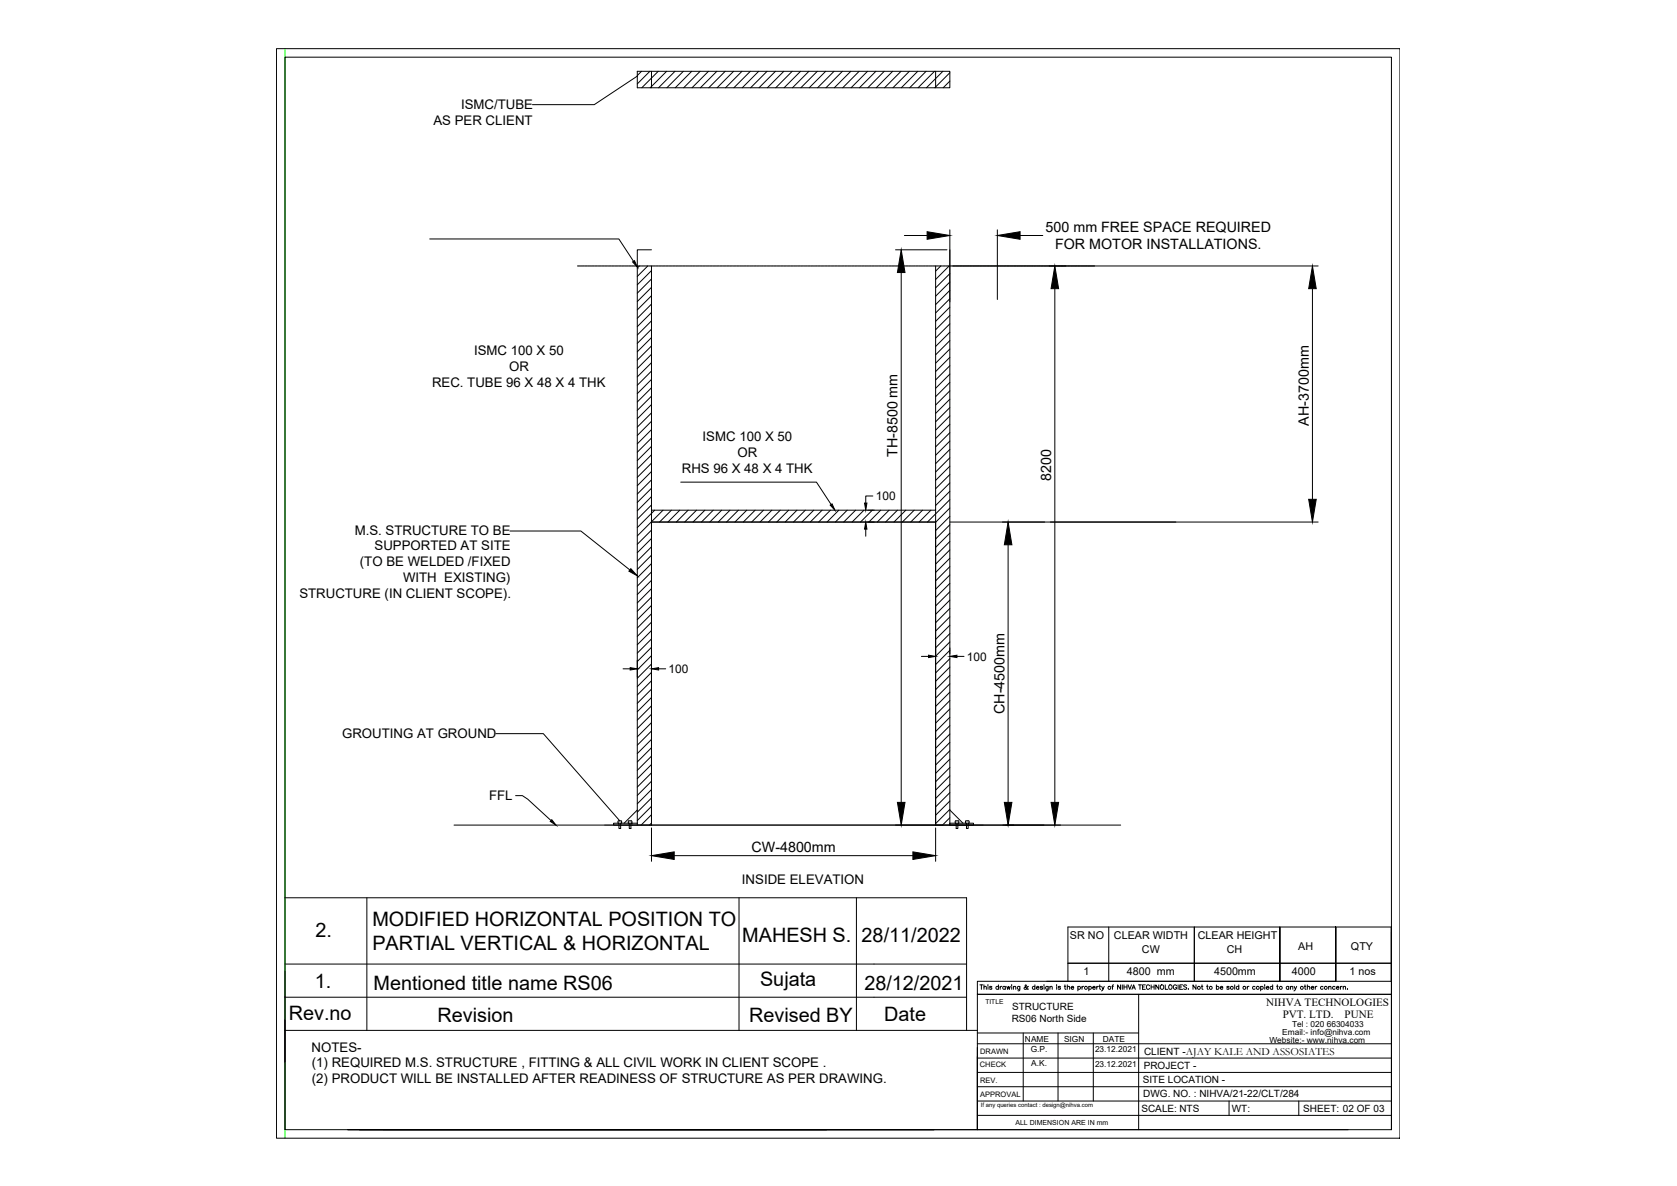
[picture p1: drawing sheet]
<svg xmlns="http://www.w3.org/2000/svg" width="594mm" height="420mm" viewBox="0 0 594 420" stroke-linecap="round" stroke-linejoin="round" font-family="sans-serif">
<!-- layer: 0 -->
<path d="M101 17.2v386" fill="none" stroke="#0f0" stroke-width=".35"/>
<!-- layer: at_Rect -->
<path d="M230.8 292.3v-107.4h100.6v107.4" fill="none" stroke="#000" stroke-width=".35"/>
<!-- layer: 0 -->
<path d="M230.8 292.3h100.6" fill="none" stroke="#a6a6a6" stroke-width=".35"/>
<g fill="none" stroke="#000" stroke-width=".35">
<path d="M97.9 17.2h398v386h-398zM101 20.3h391.9v379.9h-391.9zM225.7 27l-15.2 10.1h-21.9M225.8 25.3h110.7v5.8h-110.7zM227.3 25.3l-1.5 1.5M230.2 25.3l-4.4 4.4M230.8 25.3v5.8M233.2 25.3l-5.8 5.8M236.2 25.3l-5.9 5.8M239.1 25.3l-5.8 5.8M242.1 25.3l-5.9 5.8M245 25.3l-5.8 5.8"/>
<path d="M248 25.3l-5.8 5.8M251 25.3l-5.9 5.8M253.9 25.3l-5.8 5.8M256.9 25.3l-5.8 5.8M259.9 25.3l-5.9 5.8M262.8 25.3l-5.8 5.8M265.8 25.3l-5.8 5.8M268.8 25.3l-5.9 5.8M271.7 25.3l-5.8 5.8M274.7 25.3l-5.8 5.8M277.7 25.3l-5.9 5.8M280.6 25.3l-5.8 5.8"/>
<path d="M283.6 25.3l-5.8 5.8M286.6 25.3l-5.9 5.8M289.5 25.3l-5.8 5.8M292.5 25.3l-5.8 5.8M295.5 25.3l-5.9 5.8M298.4 25.3l-5.8 5.8M301.4 25.3l-5.8 5.8M304.4 25.3l-5.9 5.8M307.3 25.3l-5.8 5.8M310.3 25.3l-5.8 5.8M313.3 25.3l-5.9 5.8M316.2 25.3l-5.8 5.8"/>
<path d="M319.2 25.3l-5.8 5.8M322.2 25.3l-5.9 5.8M325.1 25.3l-5.8 5.8M328.1 25.3l-5.9 5.8M331.1 25.3l-5.9 5.8M331.4 25.3v5.8M334 25.3l-5.8 5.8M336.5 25.8l-5.4 5.3M336.5 28.7l-2.4 2.4M152.2 84.7h67l5.2 7.9M204.6 94.2h.2M204.9 94.2h.4"/>
<path d="M205.4 94.2h.4M205.9 94.2h.4M206.4 94.2h.4M206.9 94.2h.4M207.4 94.2h.4M207.9 94.2h.4M208.4 94.2h.4M208.9 94.2h.4M209.4 94.2h.4M209.9 94.2h.4M210.4 94.2h.4M210.9 94.2h.4"/>
<path d="M211.4 94.2h.4M211.9 94.2h.4M212.4 94.2h.4M212.9 94.2h.4M213.4 94.2h.4M213.9 94.2h.4M214.4 94.2h.4M214.9 94.2h.4M215.4 94.2h.4M215.9 94.2h.4M216.4 94.2h.4M216.9 94.2h.4"/>
<path d="M217.5 94.2h.4M218 94.2h.4M218.5 94.2h.4M219 94.2h.4M219.5 94.2h.4M220 94.2h.4M220.5 94.2h.4M221 94.2h.4M221.5 94.2h.4M222 94.2h.4M222.5 94.2h.4M223 94.2h.4"/>
<path d="M223.5 94.2h.4M224 94.2h.4M224.5 94.2h.4M225 94.2h.4M225.5 94.2h.4M226 94.2h.4M226.9 94.2h-.4l-.7 .8M227 94.2h.4M227.5 94.2h.4M228 94.2h.4M228.5 94.2h.4M229 94.2h.5l-3.7 3.7"/>
<path d="M229.5 94.2h.4M230 94.2h.4M230.5 94.2h.4M230.8 88.5h-5v203.1M230.8 94.2v86.5h100.6v-86.5M230.8 95.9l-5 5M230.8 98.8l-5 5.1M231 94.2h.4M231.5 94.2h.5M232 94.2h.4M232.6 94.2h.4M233.1 94.2h.4"/>
<path d="M233.6 94.2h.4M234.1 94.2h.4M234.6 94.2h.4M235.1 94.2h.4M235.6 94.2h.4M236.1 94.2h.4M236.6 94.2h.4M237.1 94.2h.4M237.6 94.2h.4M238.1 94.2h.4M238.6 94.2h.4M239.1 94.2h.4"/>
<path d="M239.6 94.2h.4M240.1 94.2h.4M240.6 94.2h.4M241.1 94.2h.4M241.6 94.2h.4M242.1 94.2h.4M242.6 94.2h.4M243.1 94.2h.4M243.6 94.2h.4M244.1 94.2h.4M244.6 94.2h.4M245.1 94.2h.4"/>
<path d="M245.6 94.2h.4M246.1 94.2h.4M246.6 94.2h.4M247.1 94.2h.5M247.6 94.2h.4M248.2 94.2h.4M248.7 94.2h.4M249.2 94.2h.4M249.7 94.2h.4M250.2 94.2h.4M250.7 94.2h.4M251.2 94.2h.4"/>
<path d="M251.7 94.2h.4M252.2 94.2h.4M252.7 94.2h.4M253.2 94.2h.4M253.7 94.2h.4M254.2 94.2h.4M254.7 94.2h.4M255.2 94.2h.4M255.7 94.2h.4M256.2 94.2h.4M256.7 94.2h.4M257.2 94.2h.4"/>
<path d="M257.7 94.2h.4M258.2 94.2h.4M258.7 94.2h.4M259.2 94.2h.4M259.7 94.2h.4M260.2 94.2h.4M260.7 94.2h.4M261.2 94.2h.4M261.7 94.2h.4M262.2 94.2h.4M262.7 94.2h.5M263.2 94.2h.4"/>
<path d="M263.8 94.2h.4M264.3 94.2h.4M264.8 94.2h.4M265.3 94.2h.4M265.8 94.2h.4M266.3 94.2h.4M266.8 94.2h.4M267.3 94.2h.4M267.8 94.2h.4M268.3 94.2h.4M268.8 94.2h.4M269.3 94.2h.4"/>
<path d="M269.8 94.2h.4M270.3 94.2h.4M270.8 94.2h.4M271.3 94.2h.4M271.8 94.2h.4M272.3 94.2h.4M272.8 94.2h.4M273.3 94.2h.4M273.8 94.2h.4M274.3 94.2h.4M274.8 94.2h.4M275.3 94.2h.4"/>
<path d="M275.8 94.2h.4M276.3 94.2h.4M276.8 94.2h.4M277.3 94.2h.4M277.8 94.2h.5M278.3 94.2h.5M278.9 94.2h.4M279.4 94.2h.4M279.9 94.2h.4M280.4 94.2h.4M280.9 94.2h.4M281.4 94.2h.4"/>
<path d="M281.9 94.2h.4M282.4 94.2h.4M282.9 94.2h.4M283.4 94.2h.4M283.9 94.2h.4M284.4 94.2h.4M284.9 94.2h.4M285.4 94.2h.4M285.9 94.2h.4M286.4 94.2h.4M286.9 94.2h.4M287.4 94.2h.4"/>
<path d="M287.9 94.2h.4M288.4 94.2h.4M288.9 94.2h.4M289.4 94.2h.4M289.9 94.2h.4M290.4 94.2h.4M290.9 94.2h.4M291.4 94.2h.4M291.9 94.2h.4M292.4 94.2h.4M292.9 94.2h.4M293.5 94.2h.4"/>
<path d="M293.9 94.2h.5M294.5 94.2h.4M295 94.2h.4M295.5 94.2h.4M296 94.2h.4M296.5 94.2h.4M297 94.2h.4M297.5 94.2h.4M298 94.2h.4M298.5 94.2h.4M299 94.2h.4M299.5 94.2h.4"/>
<path d="M300 94.2h.4M300.5 94.2h.4M301 94.2h.4M301.5 94.2h.4M302 94.2h.4M302.5 94.2h.4M303 94.2h.4M303.5 94.2h.4M304 94.2h.4M304.5 94.2h.4M305 94.2h.4M305.5 94.2h.4"/>
<path d="M306 94.2h.4M306.5 94.2h.4M307 94.2h.4M307.5 94.2h.4M308 94.2h.4M308.5 94.2h.4M309.1 94.2h.4M309.5 94.2h.5M310.1 94.2h.4M310.6 94.2h.4M311.1 94.2h.4M311.6 94.2h.4"/>
<path d="M312.1 94.2h.4M312.6 94.2h.4M313.1 94.2h.4M313.6 94.2h.4M314.1 94.2h.4M314.6 94.2h.4M315.1 94.2h.4M315.6 94.2h.4M316.1 94.2h.4M316.6 94.2h.4M317.1 94.2h.4M317.2 88.5h18.3"/>
<path d="M317.6 94.2h.4M318.1 94.2h.4M318.6 94.2h.4M319.1 94.2h.4M319.3 96.6v187.7M319.6 94.2h.4M320.1 94.2h.4M320.4 83.4h8M320.6 94.2h.4M321.1 94.2h.4M321.6 94.2h.4M322.1 94.2h.4"/>
<path d="M322.6 94.2h.4M323.1 94.2h.4M323.6 94.2h.4M324.1 94.2h.5M324.7 94.2h.4M325.2 94.2h.4M325.7 94.2h.4M326.2 94.2h.4M326.7 94.2h.4M327.2 94.2h.4M327.7 94.2h.4M328.2 94.2h.4"/>
<path d="M328.7 94.2h.4M329.2 94.2h.4M329.7 94.2h.4M330.2 94.2h.4M330.7 94.2h.4M331.2 94.2h.4M331.7 94.2h.4M332.2 94.2h.4M332.7 94.2h.4M333.2 94.2h.4M333.3 94.2l-1.9 1.8M333.7 94.2h.4"/>
<path d="M334.2 94.2h.4M334.7 94.2h.4M335.2 94.2h.4M335.7 94.2h.4M336.5 81.4v210.9h8.4v-.7h-8.4M336.5 96.9l-5.1 5.1M336.5 99.9l-5.1 5M336.6 94.2h-.4l-4.8 4.8M336.7 94.2h.4M337.2 94.2h129.8M353.3 81.4v24.7M361.4 83.4h8"/>
<path d="M230.8 101.8l-5 5M230.8 104.8l-5 5M230.8 107.7l-5 5.1M230.8 110.7l-5 5M230.8 113.7l-5 5M230.8 116.6l-5 5.1M230.8 119.6l-5 5M336.5 102.9l-5.1 5M336.5 105.8l-5.1 5.1M336.5 108.8l-5.1 5M336.5 111.8l-5.1 5M336.5 114.7l-5.1 5.1"/>
<path d="M336.5 117.7l-5.1 5M373.7 102.3v182M464.9 102.3v74.6M230.8 122.6l-5 5M230.8 125.5l-5 5.1M230.8 128.5l-5 5M230.8 131.5l-5 5M230.8 134.4l-5 5.1M230.8 137.4l-5 5M336.5 120.7l-5.1 5M336.5 123.6l-5.1 5.1M336.5 126.6l-5.1 5"/>
<path d="M336.5 129.6l-5.1 5M336.5 132.5l-5.1 5.1M336.5 135.5l-5.1 5M336.5 138.5l-5.1 5M230.8 140.3l-5 5.1M230.8 143.3l-5 5M230.8 146.3l-5 5M230.8 149.2l-5 5.1M230.8 152.2l-5 5M230.8 155.2l-5 5M230.8 158.1l-5 5.1M336.5 141.4l-5.1 5.1"/>
<path d="M336.5 144.4l-5.1 5M336.5 147.4l-5.1 5M336.5 150.3l-5.1 5.1M336.5 153.3l-5.1 5M336.5 156.3l-5.1 5M336.5 159.2l-5.1 5.1M230.8 161.1l-5 5M230.8 164.1l-5 5M230.8 167l-5 5.1M230.8 170l-5 5M230.8 173l-5 5M230.8 175.9l-5 5.1"/>
<path d="M230.8 178.9l-5 5M241.1 170.8h48.1l5.2 7.9M309.2 175.7h-2.5v2.5M336.5 177l-8 7.9M336.5 162.2l-5.1 5M336.5 165.2l-5.1 5M336.5 168.1l-5.1 5M336.5 171.1l-5.1 5M336.5 174l-5.1 5.1M336.5 180l-5.1 5M180.6 188.1h25.2l17.3 13.8M230.8 180.7v111.6"/>
<path d="M230.8 187.8l-5 5M230.8 190.8l-5 5M230.8 193.7l-5 5.1M230.8 196.7l-5 5M230.8 199.7l-5 5M231.9 180.7l-6.1 6.2M234.9 180.7l-9.1 9.2M237.8 180.7l-4.2 4.2M240.8 180.7l-4.2 4.2M243.8 180.7l-4.2 4.2M246.7 180.7l-4.2 4.2M249.7 180.7l-4.2 4.2"/>
<path d="M252.7 180.7l-4.2 4.2M255.6 180.7l-4.2 4.2M258.6 180.7l-4.2 4.2M261.6 180.7l-4.2 4.2M264.5 180.7l-4.2 4.2M267.5 180.7l-4.2 4.2M270.5 180.7l-4.2 4.2M273.4 180.7l-4.2 4.2M276.4 180.7l-4.2 4.2M279.4 180.7l-4.2 4.2M282.3 180.7l-4.2 4.2M285.3 180.7l-4.2 4.2"/>
<path d="M288.3 180.7l-4.2 4.2M291.2 180.7l-4.2 4.2M294.2 180.7l-4.2 4.2M297.2 180.7l-4.2 4.2M300.1 180.7l-4.2 4.2M303.1 180.7l-4.2 4.2M306.1 180.7l-4.2 4.2M306.7 187.5v2.5M307.4 184.9h2.3M307.4 180.7h2.3M309 180.7l-4.2 4.2M312 180.7l-4.2 4.2"/>
<path d="M315 180.7l-4.2 4.2M317.9 180.7l-4.2 4.2M320.9 180.7l-4.2 4.2M323.8 180.7l-4.1 4.2M326.8 180.7l-4.2 4.2M329.8 180.7l-4.2 4.2M331.4 180.7v111.6M336.5 182.9l-5.1 5.1M336.5 185.9l-5.1 5M336.5 188.9l-5.1 5M336.5 191.8l-5.1 5.1M336.5 194.8l-5.1 5"/>
<path d="M336.5 197.8l-5.1 5M336.5 184.9h130.5M357.1 193v91.3M230.8 202.6l-5 5.1M230.8 205.6l-5 5M230.8 208.6l-5 5M230.8 211.5l-5 5.1M230.8 214.5l-5 5M230.8 217.5l-5 5M336.5 200.7l-5.1 5.1M336.5 203.7l-5.1 5M336.5 206.7l-5.1 5"/>
<path d="M336.5 209.6l-5.1 5.1M336.5 212.6l-5.1 5M336.5 215.6l-5.1 5M336.5 218.5l-5.1 5.1M220.7 236.9h2.5M225.8 233.9v6.1M230.8 220.4l-5 5.1M230.8 223.4l-5 5M230.8 226.4l-5 5M230.8 229.3l-5 5M230.8 232.3l-5 5M230.8 235.2l-5 5.1"/>
<path d="M230.8 238.2l-5 5M233.3 236.9h2.5M326.4 232.5h2.5M336.5 221.5l-5.1 5M336.5 224.5l-5.1 5M336.5 227.4l-5.1 5.1M336.5 230.4l-5.1 5M336.5 233.4l-5.1 5M336.5 236.3l-5.1 5.1M336.5 239.3l-5.1 5M339 232.5h2.5M175.6 259.9h16.9l27.1 30.9"/>
<path d="M230.8 241.2l-5 5M230.8 244.1l-5 5.1M230.8 247.1l-5 5M230.8 250.1l-5 5M230.8 253l-5 5.1M230.8 256l-5 5M230.8 259l-5 5M336.5 242.3l-5.1 5M336.5 245.2l-5.1 5.1M336.5 248.2l-5.1 5M336.5 251.2l-5.1 5M336.5 254.1l-5.1 5"/>
<path d="M336.5 257.1l-5.1 5M230.8 261.9l-5 5.1M230.8 264.9l-5 5M230.8 267.9l-5 5M230.8 270.8l-5 5.1M230.8 273.8l-5 5M230.8 276.8l-5 5M230.8 279.7l-5 5.1M336.5 260l-5.1 5.1M336.5 263l-5.1 5M336.5 266l-5.1 5M336.5 268.9l-5.1 5.1"/>
<path d="M336.5 271.9l-5.1 5M336.5 274.9l-5.1 5M336.5 277.8l-5.1 5.1M160.8 292.3h236.2M182.6 281.9h2.5l1.8 1.2 8.3 7.6M218.9 291h1.3v.6h-.3v1.9h-.6v-1.9h-.4zM222.6 291h1.3v.6h-.4v1.9h-.6v-1.9h-.3zM225.8 291.6h-8.4v.7h6.7M225.8 291.6v.7M225.8 287l-4.7 4.6M230.8 293.3v11.8M230.8 282.7l-5 5"/>
<path d="M230.8 285.7l-5 5M230.8 288.6l-3.7 3.7M230.8 291.6l-.7 .7M331.4 293.3v11.8M336.5 280.8l-5.1 5M336.5 283.8l-5.1 5M336.5 286.7l-5.1 5.1M336.5 289.7l-2.6 2.6M336.5 287l4.6 4.6M338.4 291h1.3v.6h-.4v1.9h-.6v-1.9h-.3zM342 291h1.3v.6h-.3v1.9h-.6v-1.9h-.4zM101 318.1h241.4v46.9"/>
<path d="M130 318.1v46.9M238.8 303.1h84.6M261.8 318.1v46.9M303.4 318.1v46.9M392.8 328.4v19.2M423.1 328.4v19.2M473.2 328.4v19.2zM492.9 328.4v19.2zM101 344v56.2M101 353.3h241.4M101 341.5h241.4M347.1 348.9h1.1"/>
<path d="M347.7 348.9v1.6M348.6 349.7l.4-.3 .3 .1 .1 1M348.6 348.9v1.6M349.9 349h.1M350 349.5v1M351.4 349.7l-.3-.3-.6 .3 .8 .3v.4l-.8-.1M353.7 349.7a.51 .51 0 0 0-.7-.1 .51 .51 0 0 0 0 .7 .51 .51 0 0 0 .7 0M353.7 348.9v1.6M354.3 349.4v1.1M354.9 349.4l-.6 .5M356.1 349.7a.51 .51 0 0 0-.7-.1 .51 .51 0 0 0 0 .7 .51 .51 0 0 0 .7 0M356.1 349.4v1.1"/>
<path d="M356.7 349.4l.3 1.1 .3-1.1 .3 1.1 .3-1.1M358.3 349h.1M358.4 349.5v1M359 349.7l.4-.3 .4 .1v1M359 349.4v1.1M361.3 349.4l-.1 1.5h-.6M361.3 349.7a.51 .51 0 0 0-.8-.1 .51 .51 0 0 0 0 .7 .51 .51 0 0 0 .8 0M364.3 349.6l-.2-.2a.95 .95 0 0 1-1.3 .9v-.4l.8-.6-.2-.4-.2 .6 .7 .9 .4-.1M366.6 349.7a.51 .51 0 0 0-.7-.1 .51 .51 0 0 0 0 .7 .51 .51 0 0 0 .7 0M366.6 348.9v1.6M367.1 349.9h1a.51 .51 0 0 0-.6-.4 .51 .51 0 0 0-.5 .5 .51 .51 0 0 0 .5 .5l.6-.2M369.3 349.7l-.3-.3-.5 .3 .8 .3v.4l-.8-.1"/>
<path d="M369.8 349h.1M369.9 349.5v1M370.8 347.6h102.4M371.3 349.4l-.1 1.5h-.6M371.3 349.7a.51 .51 0 0 0-.7-.1 .51 .51 0 0 0 0 .7 .51 .51 0 0 0 .7 0M371.9 349.7l.4-.3 .4 .1 .1 1M371.9 349.4v1.1M374.2 349h.1M374.3 349.5v1M375.7 349.7l-.3-.3-.6 .3 .8 .3v.4l-.8-.1M377 349.4h.6M377.2 348.9v1.3l.4 .3"/>
<path d="M378.1 349.7l.4-.3 .3 .1 .1 1M378.1 348.9v1.6M378.3 347.6v-19.2h114.6v19.2M378.3 341.2h114.6M379.5 349.9h.9a.51 .51 0 0 0-.6-.4 .51 .51 0 0 0-.4 .5 .51 .51 0 0 0 .4 .5l.6-.2M381.8 349.7a.51 .51 0 0 1 .8-.1 .51 .51 0 0 1 0 .7 .51 .51 0 0 1-.8 0M381.8 349.4v1.6M383.3 349.4v1.1M383.9 349.4l-.6 .5M385.7 349.7a.51 .51 0 0 1 .8-.1 .51 .51 0 0 1 0 .7 .51 .51 0 0 1-.8 0M385.7 349.4v1.6M387.1 349.9h.9a.51 .51 0 0 0-.6-.4 .51 .51 0 0 0-.4 .5 .51 .51 0 0 0 .5 .5l.5-.2"/>
<path d="M388.5 349.4v1.1M389.1 349.4l-.6 .5M389.4 349.4h.5M389.6 348.9v1.3l.4 .3M390.3 349.4l.4 1.1 .5-1.1M390.7 350.5l-.5 .5M393.9 349.4h.5M394.5 348.9l-.4 .3v1.3M397 348.9v1.6l-1.1-1.6v1.6M397.6 348.9v1.6M398.2 348.9v1.6M398.2 349.7h1"/>
<path d="M399.2 348.9v1.6M399.6 348.9l.6 1.6 .6-1.6M401 350.5l.6-1.6 .6 1.6M401.2 350h.8M403.3 348.9h1.1M403.4 352.3h-57.2v47.9M403.8 348.9v1.6M404.7 349.7h.6M405.7 348.9h-1v1.6h1M407.2 349.3a.58 .58 0 0 0-.6-.4 .58 .58 0 0 0-.5 .6v.4a.58 .58 0 0 0 .5 .6 .58 .58 0 0 0 .6-.4M407.8 349.7h1M407.8 348.9v1.6"/>
<path d="M408.8 348.9v1.6M410.5 348.9v1.6l-1.1-1.6v1.6M412.8 348.9v1.6h.9M416.8 349.3a.59 .59 0 0 0-.7-.4 .59 .59 0 0 0-.4 .6v.4a.57 .57 0 0 0 .5 .6 .57 .57 0 0 0 .6-.6h-.4M417.3 348.9v1.6M417.9 349.7h.7M418.9 348.9h-1v1.6h1M420.4 349.1l-.4-.2-.7 .2 .2 .4 .9 .5-.4 .5-.7-.2M421 350.3h.1M423.7 348.9v1.6l-1.1-1.6v1.6M425.6 349.4h.5M425.8 348.9v1.3l.4 .3"/>
<path d="M427.4 349.4h.6M427.7 348.9v1.3l.3 .3M430.9 349.7a.51 .51 0 0 1 .8-.1 .51 .51 0 0 1 0 .7 .51 .51 0 0 1-.8 0M430.9 348.9v1.6M432.3 349.9h.9a.51 .51 0 0 0-.6-.4 .51 .51 0 0 0-.4 .5 .51 .51 0 0 0 .5 .5l.5-.2M435.4 349.7l-.3-.3-.5 .3 .8 .3v.4l-.8-.1M437.4 348.9v1.6M438.8 349.7a.51 .51 0 0 0-.7-.1 .51 .51 0 0 0 0 .7 .51 .51 0 0 0 .7 0M438.8 348.9v1.6M441.9 349.4v1.1M442.5 349.4l-.6 .5M444.6 349.7a.51 .51 0 0 0-.7-.1 .51 .51 0 0 0 0 .7 .51 .51 0 0 0 .7 0"/>
<path d="M446.6 349.7a.51 .51 0 0 1 .7-.1 .51 .51 0 0 1 0 .7 .51 .51 0 0 1-.7 0M446.6 349.4v1.6M448 349h.1M448 349.5v1M448.6 349.9h.9a.51 .51 0 0 0-.6-.4 .51 .51 0 0 0-.4 .5 .51 .51 0 0 0 .5 .5l.5-.2M450.8 349.7a.51 .51 0 0 0-.7-.1 .51 .51 0 0 0 0 .7 .51 .51 0 0 0 .7 0M450.8 348.9v1.6M452.3 349.4h.5M452.5 348.9v1.3l.4 .3M453.4 347.6v-19.2v19.2M456.6 349.7a.51 .51 0 0 0-.8-.1 .51 .51 0 0 0 0 .7 .51 .51 0 0 0 .8 0M456.6 349.4v1.1"/>
<path d="M457.2 349.7l.3-.3 .4 .1 .1 1M457.2 349.4v1.1M458.4 349.4l.5 1.1 .5-1.1M458.9 350.5l-.5 .5M462.1 349.4h.5M462.3 348.9v1.3l.4 .3M463.1 349.7l.4-.3 .4 .1 .1 1M463.1 348.9v1.6M464.5 349.9h.9a.51 .51 0 0 0-.6-.4 .51 .51 0 0 0-.4 .5 .51 .51 0 0 0 .5 .5l.5-.2M465.9 349.4v1.1M466.5 349.4l-.6 .5M468.7 349.7a.51 .51 0 0 0-.7-.1 .51 .51 0 0 0 0 .7 .51 .51 0 0 0 .7 0"/>
<path d="M470.7 349.7l.4-.3 .3 .1 .1 1M470.7 349.4v1.1M473 349.7a.51 .51 0 0 0-.8-.1 .51 .51 0 0 0 0 .7 .51 .51 0 0 0 .8 0M473.4 349.9h.9a.51 .51 0 0 0-.5-.4 .51 .51 0 0 0-.5 .5 .51 .51 0 0 0 .5 .5l.5-.2M474.8 349.4v1.1M475.5 349.4l-.7 .5M475.8 349.7l.4-.3 .4 .1 .1 1M475.8 349.4v1.1M477.4 350.3h.1M101 365h245.2M346.2 379.9h146.7M346.2 374.8h146.7"/>
<path d="M346.2 369.8h146.7M346.2 366h57.2M362.5 366v24.1M374.8 366v24.1M387.3 366v24.1M346.2 385h146.7M346.2 390.1h146.7M346.2 395.1h146.7M435.4 390.1v5M460.1 390.1v5M135.8 400.2h341.8M292.8 400.2h-169.6h169.6"/>
<path d="M330.9 400.2h-203.6h203.6M403.4 400.2v-47.9h89.5h-146.7v-4.7h146.7v52.6"/>
<circle cx="384.7" cy="349.9" r=".53"/>
<circle cx="393" cy="349.9" r=".53"/>
<circle cx="411.6" cy="349.6" r=".73"/>
<circle cx="414.6" cy="349.6" r=".73"/>
<circle cx="424.7" cy="349.9" r=".53"/>
<circle cx="428.9" cy="349.9" r=".53"/>
<circle cx="436.4" cy="349.9" r=".53"/>
<circle cx="440.8" cy="349.9" r=".53"/>
<circle cx="445.6" cy="349.9" r=".53"/>
<circle cx="453.7" cy="349.9" r=".52"/>
<circle cx="461.2" cy="349.9" r=".52"/>
<circle cx="469.7" cy="349.9" r=".52"/>
</g>
<g fill="#000" stroke="#000" stroke-width=".35">
<path d="M224.1 92.8l.7-.4 1 2.2zM319.3 88.5l1.3 8.1h-2.7zM328.4 82.1l8.1 1.3-8.1 1.4zM353.3 83.4l8.1-1.3v2.7zM373.7 94.2l1.3 8.1h-2.7zM464.9 94.2l1.4 8.1h-2.7zM294.1 178.9l.7-.4 1 2.2zM306.3 178.2h.8l-.4 2.5zM463.6 176.9h2.7l-1.4 8zM306.7 184.9l.4 2.6h-.8zM357.1 184.9l1.4 8.1h-2.7zM223.5 201.5l2.3 2.5-3-1.7z"/>
<path d="M223.2 236.5l2.6 .4-2.6 .5zM230.8 236.9l2.5-.4v.9zM328.9 232.1l2.5 .4-2.5 .5zM336.5 232.5l2.5-.4v.9zM195.5 290.4l1.5 1.9-2.1-1.3zM317.9 284.3h2.7l-1.3 8zM355.8 284.3h2.7l-1.4 8zM372.3 284.3h2.7l-1.3 8zM230.8 303.1l8-1.3v2.7zM323.4 301.8l8 1.3-8 1.4z"/>
</g>
<!-- layer: at_Entity -->
<path d="M214.2 292.3h134.1" fill="none" stroke="#595959" stroke-width=".35"/>
<g font-size="7">
<text x="131.9" y="328">MODIFIED HORIZONTAL POSITION TO</text>
<text x="111.7" y="331.9">2.</text>
<text x="262.9" y="333.6">MAHESH S.</text>
<text x="305.2" y="333.6">28/11/2022</text>
<text x="131.9" y="336.5">PARTIAL VERTICAL &amp; HORIZONTAL</text>
<text x="111.5" y="350.1">1.</text>
<text x="132.3" y="350.7">Mentioned title name RS06</text>
<text x="269.3" y="349.4">Sujata</text>
<text x="306.2" y="350.8">28/12/2021</text>
<text x="102.3" y="361.3">Rev.no</text>
<text x="155" y="362.2">Revision</text>
<text x="265.4" y="362.2">Revised BY</text>
<text x="313.2" y="361.7">Date</text>
</g>
<g font-size="5.1">
<text x="370.4" y="82.4">500 mm FREE SPACE REQUIRED</text>
<text x="373.8" y="88.1">FOR MOTOR INSTALLATIONS.</text>
<text x="463.7" y="150.8" transform="rotate(-90 463.7 150.8)">AH-3700mm</text>
<text x="318" y="161.9" transform="rotate(-90 318 161.9)">TH-8500 mm</text>
<text x="372.4" y="170.3" transform="rotate(-90 372.4 170.3)">8200</text>
<text x="355.8" y="252.9" transform="rotate(-90 355.8 252.9)">CH-4500mm</text>
<text x="266.3" y="301.8">CW-4800mm</text>
</g>
<g font-size="4.7">
<text x="163.3" y="38.8">ISMC/TUBE</text>
<text x="153.5" y="44.4">AS PER CLIENT</text>
<text x="168" y="125.7">ISMC 100 X 50</text>
<text x="180.4" y="131.3">OR</text>
<text x="153" y="137">REC. TUBE 96 X 48 X 4 THK</text>
<text x="248.9" y="156.3">ISMC 100 X 50</text>
<text x="261.3" y="162">OR</text>
<text x="241.5" y="167.6">RHS 96 X 48 X 4 THK</text>
<text x="125.7" y="189.4">M.S. STRUCTURE TO BE</text>
<text x="132.7" y="195">SUPPORTED AT SITE</text>
<text x="127.5" y="200.7">(TO BE WELDED /FIXED</text>
<text x="142.8" y="206.3">WITH EXISTING)</text>
<text x="106" y="212">STRUCTURE (IN CLIENT SCOPE).</text>
<text x="121.2" y="261.6">GROUTING AT GROUND</text>
<text x="173.3" y="283.5">FFL</text>
<text x="262.8" y="313.2">INSIDE ELEVATION</text>
<text x="110.4" y="372.5">NOTES-</text>
<text x="110.5" y="378.2">(1) REQUIRED M.S. STRUCTURE , FITTING &amp; ALL CIVIL WORK IN CLIENT SCOPE .</text>
<text x="110.5" y="383.8">(2) PRODUCT WILL BE INSTALLED AFTER READINESS OF STRUCTURE AS PER DRAWING.</text>
</g>
<g font-size="4.2">
<text x="310.3" y="177.2">100</text>
<text x="236.9" y="238.4">100</text>
<text x="342.6" y="234">100</text>
</g>
<g font-size="3.9">
<text x="448.5" y="356.4">NIHVA TECHNOLOGIES</text>
<text x="454.4" y="360.8">PVT. LTD.</text>
<text x="476.3" y="360.8">PUNE</text>
</g>
<g font-size="3.8">
<text x="379" y="332.5">SR NO</text>
<text x="394.6" y="332.5">CLEAR WIDTH</text>
<text x="424.3" y="332.5">CLEAR HEIGHT</text>
<text x="404.5" y="337.5">CW</text>
<text x="434.6" y="337.5">CH</text>
<text x="459.9" y="336.6">AH</text>
<text x="478.6" y="336.6">QTY</text>
<text x="383.9" y="345.5">1</text>
<text x="399.2" y="345.5">4800 mm</text>
<text x="430.1" y="345.5">4500mm</text>
<text x="457.6" y="345.5">4000</text>
<text x="478.1" y="345.5">1 nos</text>
</g>
<g font-size="3.5">
<text x="358.5" y="357.9">STRUCTURE</text>
<text x="358.4" y="362.2">RS06 North Side</text>
<text x="405.3" y="373.6">CLIENT -AJAY KALE AND ASSOSIATES</text>
<text x="404.9" y="383.7">SITE LOCATION -</text>
<text x="405.2" y="378.6">PROJECT -</text>
<text x="405" y="388.7">DWG. NO. : NIHVA/21-22/CLT/284</text>
<text x="404.4" y="393.8">SCALE: NTS</text>
<text x="436.4" y="393.8">WT:</text>
<text x="461.7" y="393.8">SHEET: 02 OF 03</text>
</g>
<g font-size="3">
<text x="457.7" y="363.8">Tel : 020 66304033</text>
<text x="363.1" y="369">NAME</text>
<text x="376.9" y="369">SIGN</text>
<text x="390.7" y="369">DATE</text>
<text x="449.7" y="369.5">Website:- www.nihva.com</text>
<text x="454.3" y="366.7">Email:- info@nihva.com</text>
<text x="365.2" y="372.8">G.P.</text>
<text x="365.3" y="377.8">A.K.</text>
<text x="387.9" y="372.8">23.12.2021</text>
<text x="387.9" y="377.9">23.12.2021</text>
</g>
<g font-size="2.7">
<text x="347.1" y="377.9">CHECK</text>
<text x="347.2" y="373.4">DRAWN</text>
<text x="347.2" y="383.6">REV.</text>
<text x="347.2" y="388.6">APPROVAL</text>
</g>
<text font-size="2.5" x="359.7" y="398.5">ALL DIMENSION ARE IN mm</text>
<text font-size="2.4" x="349.1" y="355.8">TITLE</text>
<text font-size="2.1" x="347.5" y="392.3">If any queries contact : design@nihva.com</text>
</svg>
